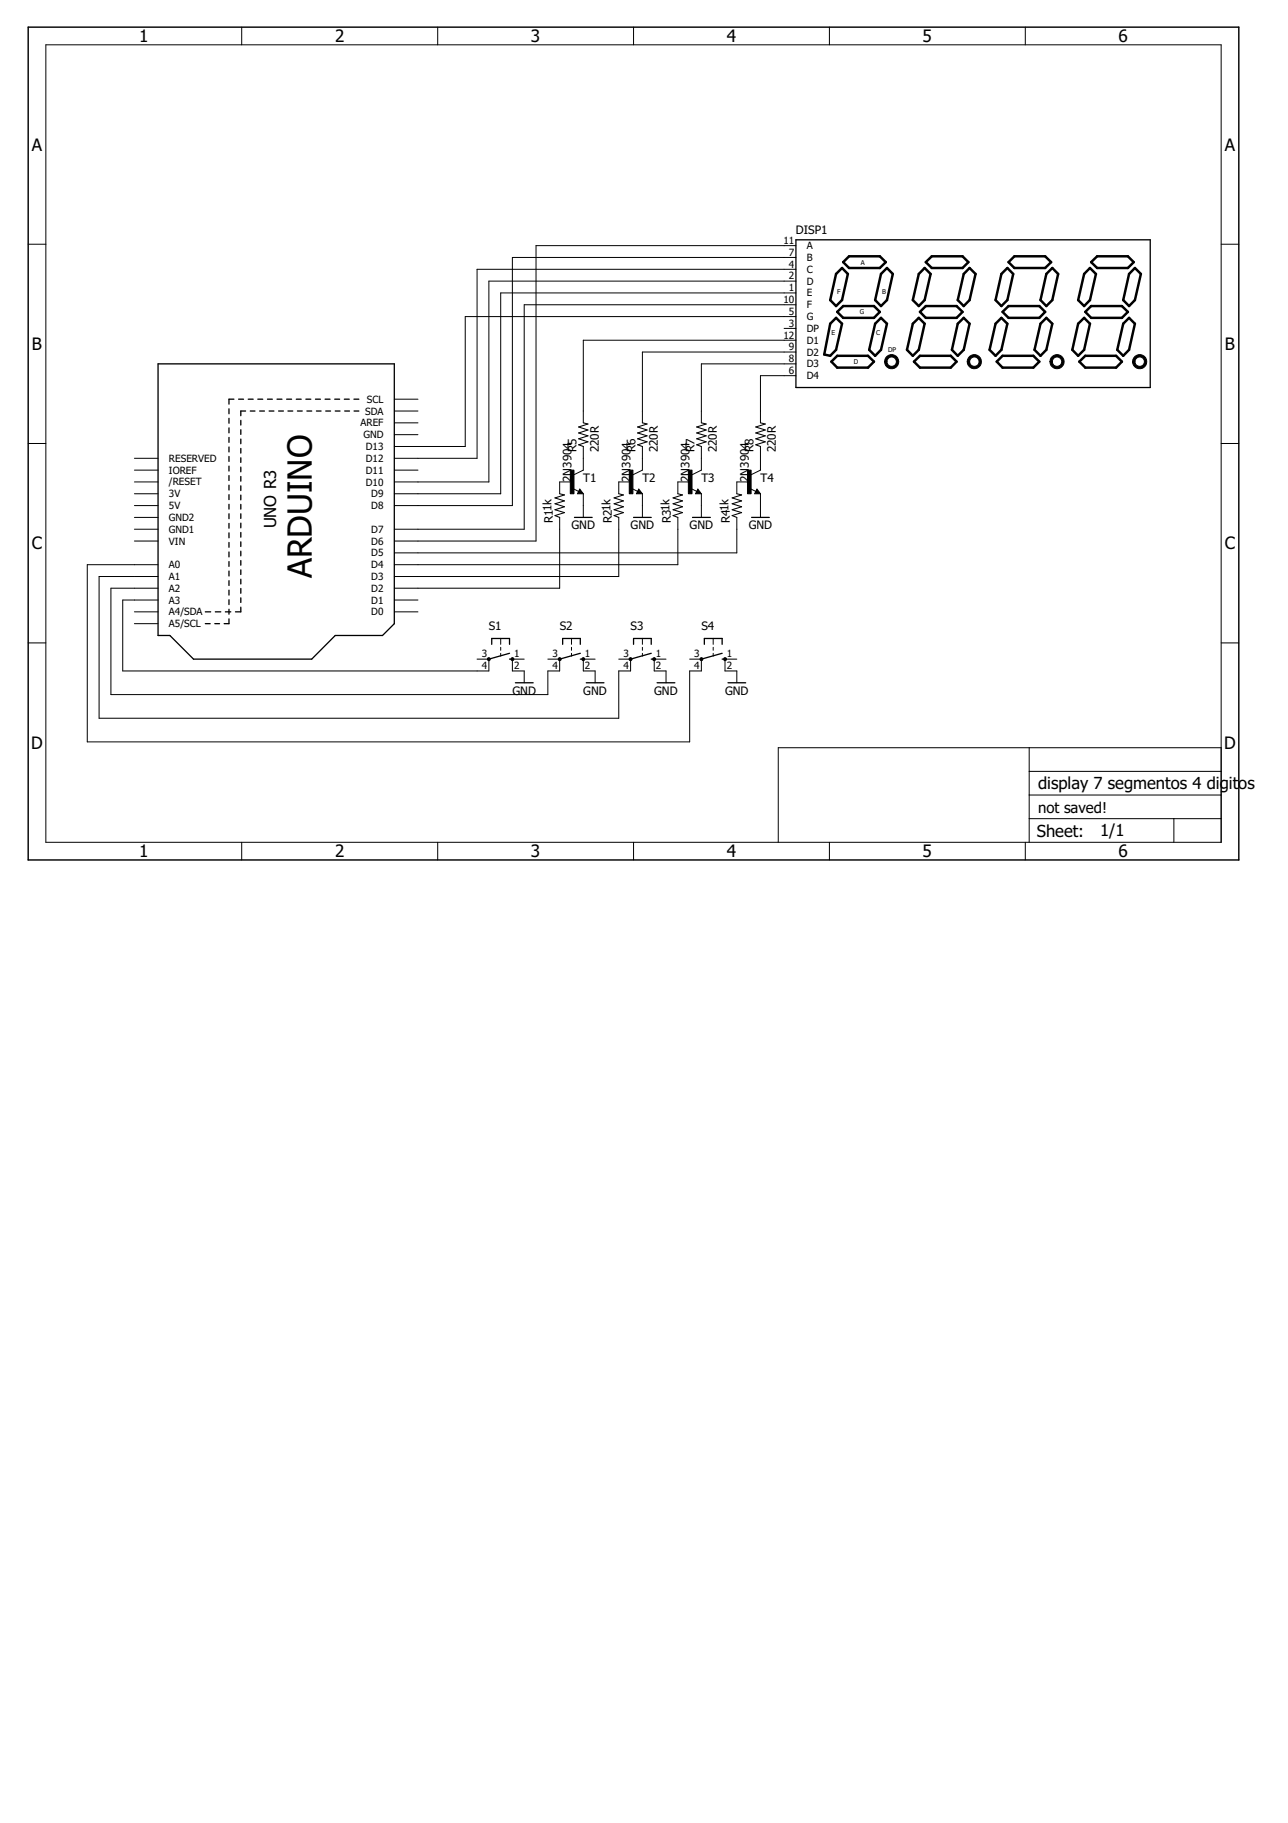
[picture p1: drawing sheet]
<svg xmlns="http://www.w3.org/2000/svg" width="210mm" height="297mm" viewBox="0 0 210 297" stroke-linecap="round" stroke-linejoin="round" font-family="sans-serif">
<g fill="none" stroke="#000" stroke-width=".21">
<path d="M129.7 39.1h57.8v24h-57.8zM25.8 59.3h38.5v42.3l-2 1.9h-7.7l-3.8 3.9h-19.3l-3.8-3.9h-1.9zM37.3 66.6v.8M37.3 68.2v.8M37.3 69.7v.8M37.3 71.3v.8M37.3 72.8v.8M37.3 74.4v.8M37.3 75.9v.9M37.3 77.5v.8M37.3 79.1v.7M38.1 65h-.8v.8"/>
<path d="M38.9 65h.8M39.2 68.5v.8M39.2 70v.8M39.2 71.5v.8M39.2 73.1v.7M39.2 74.6v.8M39.2 76.1v.8M39.2 77.6v.8M39.2 79.2v.7M40 67h-.8v.7M40.4 65h.9M40.8 67h.8"/>
<path d="M42 65h.8M42.3 67h.8M43.6 65h.8M43.9 67h.7M45.1 65h.9M45.4 67h.8M46.7 65h.8M46.9 67h.8M48.3 65h.8M48.5 67h.8M49.8 65h.9M50 67h.8"/>
<path d="M51.4 65h.8M51.6 67h.7M53 65h.8M53.1 67h.8M54.5 65h.9M54.6 67h.8M56.1 65h.8M56.2 67h.8M57.7 65h.8M57.7 67h.8M33.5 99.7h.8M35.1 99.7h.9"/>
<path d="M36.7 99.7h.9M37.3 80.6v.8M37.3 82.2v.8M37.3 83.7v.8M37.3 85.3v.8M37.3 86.8v.8M37.3 88.4v.8M37.3 89.9v.8M37.3 91.5v.8M37.3 93v.9M37.3 94.6v.8M37.3 96.2v.8"/>
<path d="M37.3 97.7v.8M37.3 99.3v.8M39.2 80.7v.7M39.2 82.2v.8M39.2 83.7v.8M39.2 85.2v.8M39.2 86.8v.7M39.2 88.3v.7M39.2 89.8v.8M39.2 91.3v.8M39.2 92.9v.7M39.2 94.4v.7"/>
<path d="M39.2 95.9v.8M39.2 97.4v.8M39.2 98.9v.8h-.8M93.6 84.3h2.9M94.5 80.1l.1 .2h-.3l.2-.4 .4 .4h-.6M103.3 84.3h2.8M104.1 80.1l.1 .2h-.3l.2-.4 .4 .4h-.6M112.9 84.3h2.9M113.7 80.1l.1 .2h-.3l.2-.4 .4 .4h-.6M122.5 84.3h2.9M123.4 80.1v.2h-.2l.2-.4 .3 .4h-.5M33.5 101.6h.7"/>
<path d="M35 101.6h.8M37.3 100.8v.8h-.8M80.1 105v-1h2.9v1M83 107.4h.5M83 106.4l-3.3 1M84 111.3h2.9M91.7 105v-1h2.9v1M94.6 107.4h.5M94.6 106.4l-3.4 1M95.5 111.3h2.9M103.3 105v-1h2.8v1M106.1 107.4h.5"/>
<path d="M106.1 106.4l-3.3 1M107.1 111.3h2.9M114.8 105v-1h2.9v1M117.7 107.4h.5M117.7 106.4l-3.4 1M118.6 111.3h2.9"/>
</g>
<g fill="none" stroke="#000" stroke-width=".16">
<path d="M7.5 7.3h191.5v129.9h-191.5zM39.4 4.4v2.9M71.3 4.4v2.9M103.3 4.4v2.9M135.2 4.4v2.9M167.1 4.4v2.9M4.6 39.8h2.9M199 39.8h2.9M127.8 53.5h1.9M129.7 40h-42.3v48.2h-23.1M129.7 49.7h-44.3v36.5h-21.1M129.7 42h-46.2v40.4h-19.2"/>
<path d="M129.7 47.7h-48.1v32.8h-17.3M129.7 45.8h-50v32.7h-15.4M129.7 43.9h-52v30.8h-13.4M129.7 51.6h-53.9v21.1h-11.5M129.7 55.4h-34.6v13.5M129.7 57.4h-25v11.5M129.7 59.3h-15.4v9.6M4.6 72.3h2.9M21.9 78.5h3.9M21.9 76.6h3.9M21.9 74.7h3.9M64.3 76.6h3.8"/>
<path d="M64.3 70.8h3.8M64.3 68.9h3.8M64.3 65h3.8M64.3 67h3.8M93.1 78.5h-1.9v2M93.4 79.6l.9 .5M94.5 79.7l.6 .8h-1zM95.1 72.7v3.9l-1.6 .8M102.8 78.5h-2v2M103 79.6l.9 .5M104.1 79.7l.6 .8h-1zM104.7 72.7v3.9l-1.6 .8"/>
<path d="M112.4 78.5h-1.9v2M112.6 79.6l1 .5M113.7 79.7l.6 .8h-1zM114.3 72.7v3.9l-1.5 .8M122 78.5h-1.9v2M122.2 79.6l1 .5M123.4 79.7l.5 .8h-.9zM123.9 72.7v3.9l-1.5 .8M129.7 61.2h-5.8v7.7M199 72.3h2.9M21.9 99.7h3.9M21.9 88.2h3.9"/>
<path d="M21.9 86.2h3.9M21.9 82.4h3.9M21.9 80.5h3.9M21.9 84.3h3.9M25.8 97.8h-5.8v11.5h59.7v-1.9h-2M25.8 95.8h-7.7v17.4h71.2v-3.9h1.9v-1.9h-1.9M25.8 93.9h-9.6v23.1h84.6v-7.7h2v-1.9h-2M25.8 92h-11.6v28.9h98.2v-11.6h1.9v-1.9h-1.9M64.3 99.7h3.8M64.3 97.8h3.8M91.2 84.3v11.5h-26.9M95.1 80.5v3.8"/>
<path d="M100.8 84.3v9.6h-36.5M104.7 80.5v3.8M110.5 84.3v7.7h-46.2M114.3 80.5v3.8M120.1 84.3v5.8h-55.8M123.9 80.5v3.8M4.6 104.8h2.9M21.9 101.6h3.9M81.6 104v1M81.6 105.5v.5M81.6 106.4v.5M85.4 107.4h-1.9v1.9h1.9v2"/>
<path d="M93.1 104v1M93.1 105.5v.5M93.1 106.4v.5M97 107.4h-1.9v1.9h1.9v2M104.7 104v1M104.7 105.5v.5M104.7 106.4v.5M108.5 107.4h-1.9v1.9h1.9v2M116.2 104v1M116.2 105.5v.5M116.2 106.4v.5M120.1 107.4h-1.9v1.9h1.9v2"/>
<path d="M199 104.8h2.9M39.4 137.2v2.9M71.3 137.2v2.9M103.3 137.2v2.9M135.2 137.2v2.9M167.1 137.2v2.9M167.7 133.4h31.3M167.7 121.8v15.4M167.7 129.5h31.3M167.7 125.7h31.3M191.3 133.4v3.8M199 121.8h-72.2v15.4"/>
</g>
<g fill="none" stroke="#000" stroke-width=".4">
<path d="M135.5 58.9l.9-.9h5.1l.9 .9-.9 1h-5.1zM136.2 51.8l1 .9-1 4.3-.9 1-1-.2 1-5.1zM136.4 50.8l1-.9h5l1 .9-1 1h-5zM137.2 43.7l1 .9-1 4.3-1 1-.9-1 .9-4.3zM137.4 42.7l1-.9h5l1 .9-1 1h-5zM143.6 51.8l.9 .9-.9 4.3-1 1-1-1 1-4.3zM144.5 43.7l1 .9-1 4.3-.9 1-1-1 1-4.3zM148.8 52.7l.9-.9 1 .9-1 4.3-.9 1-1-1zM148.9 58.9l1-.9h5l1 .9-1 1h-5zM149.9 50.8l1-.9h5l1 .9-1 1h-5zM150.7 43.7l1 .9-1 4.3-1 1-.9-1 .9-4.3zM150.9 42.7l.9-.9h5.1l.9 .9-.9 1h-5.1z"/>
<path d="M156.1 52.7l1-.9 .9 .9-.9 4.3-1 1-1-1zM158 43.7l1 .9-1 4.3-.9 1-1-1 1-4.3zM162.4 58.9l1-.9h5l1 .9-1 1h-5zM163.2 51.8l1 .9-1 4.3-1 1-.9-1 .9-4.3zM163.4 50.8l1-.9h5l.9 .9-.9 1h-5zM164.2 43.7l.9 .9-.9 4.3-1 1-1-1 1-4.3zM164.4 42.7l.9-.9h5l1 .9-1 1h-5zM170.5 51.8l1 .9-1 4.3-.9 1-1-1 1-4.3zM171.5 43.7l.9 .9-.9 4.3-1 1-.9-1 .9-4.3zM175.7 52.7l1-.9 .9 .9-.9 4.3-1 1-.9-1zM175.9 58.9l1-.9h5l.9 .9-.9 1h-5zM176.9 50.8l.9-.9h5l1 .9-1 1h-5z"/>
<path d="M177.6 43.7l1 .9-1 4.3-.9 1-1-1 1-4.3zM177.8 42.7l1-.9h5l1 .9-1 1h-5zM184 51.8l1 .9-1 4.3-1 1-.9-1 .9-4.3zM185 43.7l.9 .9-.9 4.3-1 1-1-1 1-4.3z"/>
</g>
<g fill="#000" stroke="#000" stroke-width=".16">
<path d="M144.5 58.1a1.15 1.15 0 0 1 1.8 .3 1.15 1.15 0 0 1-.7 1.6 1.15 1.15 0 0 1-1.4-1.1h.3a.77 .77 0 0 1 1.2-.6 .77 .77 0 0 1 .1 1.3 .77 .77 0 0 1-1.2-.5l-.1-.2h-.3l.1-.6z" fill-rule="evenodd"/>
<path d="M158 58.1a1.16 1.16 0 0 1 1.8 .3 1.16 1.16 0 0 1-.7 1.7 1.16 1.16 0 0 1-1.5-1.2h.4a.77 .77 0 0 1 1.1-.7 .77 .77 0 0 1 .2 1.2 .77 .77 0 0 1-1.2-.3l-.1-.2h-.4l.1-.3z" fill-rule="evenodd"/>
<path d="M171.5 58.1a1.16 1.16 0 0 1 1.8 .3 1.16 1.16 0 0 1-.8 1.7 1.16 1.16 0 0 1-1.4-1.2h.4a.77 .77 0 0 1 1.1-.6 .77 .77 0 0 1 .1 1.3 .77 .77 0 0 1-1.2-.5v-.2h-.4l.2-.6z" fill-rule="evenodd"/>
<path d="M185 58.1a1.16 1.16 0 0 1 1.8 .3 1.16 1.16 0 0 1-.8 1.7 1.16 1.16 0 0 1-1.4-1.2h.4a.77 .77 0 0 1 1-.7 .77 .77 0 0 1 .3 1.2 .77 .77 0 0 1-1.3-.3v-.2h-.4v-.3z" fill-rule="evenodd"/>
<path d="M79.5 107.2l.2-.1 .1 .1v.4l-.1 .1-.2-.1z" fill-rule="evenodd"/>
<path d="M83.3 107.2l.2-.1 .2 .1v.4l-.2 .1-.2-.1z" fill-rule="evenodd"/>
<path d="M91 107.2l.2-.1 .2 .1v.4l-.2 .1-.2-.1v-.2z" fill-rule="evenodd"/>
<path d="M102.6 107.2l.2-.1 .1 .1 .1 .2-.1 .2-.1 .1-.2-.1z" fill-rule="evenodd"/>
<path d="M106.4 107.2l.2-.1 .2 .1 .1 .2-.1 .2-.2 .1-.2-.1z" fill-rule="evenodd"/>
<path d="M114.1 107.2l.2-.1 .2 .1v.4l-.2 .1-.2-.1z" fill-rule="evenodd"/>
<path d="M118 107.2l.2-.1 .1 .1v.4l-.1 .1-.2-.1z" fill-rule="evenodd"/>
<circle cx="95.1" cy="107.4" r=".25"/>
</g>
<path d="M92.9 76.6h.6v3.9h-.6zM102.6 76.6h.5v3.9h-.5zM112.2 76.6h.6v3.9h-.6zM121.8 76.6h.6v3.9h-.6z" fill="#000" stroke="#000" stroke-width=".16"/>
<path d="M95.1 68.9l.7 .2-1.5 .5 1.5 .5-1.5 .4 1.5 .5-1.5 .5 1.5 .5-1.5 .5 .8 .2M104.7 68.9l.8 .2-1.6 .5 1.6 .5-1.6 .4 1.6 .5-1.6 .5 1.6 .5-1.6 .5 .8 .2M114.3 68.9l.8 .2-1.6 .5 1.6 .5-1.6 .4 1.6 .5-1.6 .5 1.6 .5-1.6 .5 .8 .2M123.9 68.9l.8 .2-1.5 .5 1.5 .5-1.5 .4 1.5 .5-1.5 .5 1.5 .5-1.5 .5 .7 .2M91.2 80.5l.8 .1-1.6 .5 1.6 .5-1.6 .5 1.6 .5-1.6 .5 1.6 .4-1.6 .5 .8 .3M100.8 80.5l.8 .1-1.5 .5 1.5 .5-1.5 .5 1.5 .5-1.5 .5 1.5 .4-1.5 .5 .7 .3M110.5 80.5l.7 .1-1.5 .5 1.5 .5-1.5 .5 1.5 .5-1.5 .5 1.5 .4-1.5 .5 .8 .3M120.1 80.5l.8 .1-1.6 .5 1.6 .5-1.6 .5 1.6 .5-1.6 .5 1.6 .4-1.6 .5 .8 .3" fill="none" stroke="#000" stroke-width=".17"/>
<path d="M4.6 4.4h197.3v135.7h-197.3z" fill="none" stroke="#000" stroke-width=".23"/>
<text font-size="5.4" x="50.8" y="94.2" transform="rotate(-90 50.8 94.2)">ARDUINO</text>
<g font-size="2.8">
<text x="22.7" y="6.8">1</text>
<text x="54.6" y="6.8">2</text>
<text x="86.5" y="6.8">3</text>
<text x="118.4" y="6.8">4</text>
<text x="150.4" y="6.8">5</text>
<text x="182.3" y="6.8">6</text>
<text x="5.2" y="24.5">A</text>
<text x="199.6" y="24.5">A</text>
<text x="5.2" y="57">B</text>
<text x="199.6" y="57">B</text>
<text x="5.2" y="89.5">C</text>
<text x="199.6" y="89.5">C</text>
<text x="5.1" y="122">D</text>
<text x="199.5" y="122">D</text>
<text x="22.7" y="139.7">1</text>
<text x="54.6" y="139.7">2</text>
<text x="86.5" y="139.7">3</text>
<text x="118.4" y="139.7">4</text>
<text x="150.4" y="139.7">5</text>
<text x="182.3" y="139.7">6</text>
</g>
<g font-size="2.7">
<text x="45" y="86.1" transform="rotate(-90 45 86.1)">UNO R3</text>
<text x="169.2" y="128.6">display 7 segmentos 4 digitos</text>
<text x="169" y="136.4">Sheet:</text>
<text x="179.3" y="136.3">1/1</text>
</g>
<text font-size="2.4" x="169.2" y="132.4">not saved!</text>
<g font-size="1.9">
<text x="129.7" y="38.1">DISP1</text>
<text x="93.9" y="73.7" transform="rotate(-90 93.9 73.7)">R5</text>
<text x="97.6" y="73.7" transform="rotate(-90 97.6 73.7)">220R</text>
<text x="103.5" y="73.7" transform="rotate(-90 103.5 73.7)">R6</text>
<text x="107.2" y="73.7" transform="rotate(-90 107.2 73.7)">220R</text>
<text x="113.2" y="73.7" transform="rotate(-90 113.2 73.7)">R7</text>
<text x="116.8" y="73.7" transform="rotate(-90 116.8 73.7)">220R</text>
<text x="122.8" y="73.7" transform="rotate(-90 122.8 73.7)">R8</text>
<text x="126.4" y="73.7" transform="rotate(-90 126.4 73.7)">220R</text>
<text x="93.1" y="78.5" transform="rotate(-90 93.1 78.5)">2N3904</text>
<text x="95.1" y="78.5">T1</text>
<text x="102.8" y="78.5" transform="rotate(-90 102.8 78.5)">2N3904</text>
<text x="104.7" y="78.5">T2</text>
<text x="112.4" y="78.5" transform="rotate(-90 112.4 78.5)">2N3904</text>
<text x="114.3" y="78.5">T3</text>
<text x="122" y="78.5" transform="rotate(-90 122 78.5)">2N3904</text>
<text x="123.9" y="78.5">T4</text>
<text x="90.1" y="85.3" transform="rotate(-90 90.1 85.3)">R11k</text>
<text x="93.1" y="86.2">GND</text>
<text x="99.7" y="85.3" transform="rotate(-90 99.7 85.3)">R21k</text>
<text x="102.8" y="86.2">GND</text>
<text x="109.3" y="85.3" transform="rotate(-90 109.3 85.3)">R31k</text>
<text x="112.4" y="86.2">GND</text>
<text x="118.9" y="85.3" transform="rotate(-90 118.9 85.3)">R41k</text>
<text x="122" y="86.2">GND</text>
<text x="79.7" y="102.6">S1</text>
<text x="91.2" y="102.6">S2</text>
<text x="102.8" y="102.6">S3</text>
<text x="114.3" y="102.6">S4</text>
<text x="83.5" y="113.2">GND</text>
<text x="95.1" y="113.2">GND</text>
<text x="106.6" y="113.2">GND</text>
<text x="118.2" y="113.2">GND</text>
</g>
<g font-size="1.6">
<text x="127.7" y="39.8">11</text>
<text x="128.6" y="41.7">7</text>
<text x="131.5" y="40.6">A</text>
<text x="128.6" y="43.6">4</text>
<text x="128.6" y="45.5">2</text>
<text x="128.6" y="47.5">1</text>
<text x="131.5" y="42.5">B</text>
<text x="131.5" y="44.5">C</text>
<text x="131.5" y="46.4">D</text>
<text x="127.7" y="49.4">10</text>
<text x="128.6" y="51.3">5</text>
<text x="128.6" y="53.2">3</text>
<text x="131.5" y="48.3">E</text>
<text x="131.5" y="50.2">F</text>
<text x="131.5" y="52.2">G</text>
<text x="127.7" y="55.2">12</text>
<text x="128.6" y="57.1">9</text>
<text x="128.6" y="59">8</text>
<text x="131.5" y="54.1">DP</text>
<text x="131.5" y="56">D1</text>
<text x="131.5" y="57.9">D2</text>
<text x="131.5" y="59.9">D3</text>
<text x="59.8" y="65.6">SCL</text>
<text x="128.6" y="60.9">6</text>
<text x="131.5" y="61.8">D4</text>
<text x="58.7" y="69.5">AREF</text>
<text x="59.2" y="71.4">GND</text>
<text x="59.5" y="67.6">SDA</text>
<text x="27.5" y="77.2">IOREF</text>
<text x="27.5" y="75.3">RESERVED</text>
<text x="59.6" y="77.2">D11</text>
<text x="59.6" y="75.3">D12</text>
<text x="59.6" y="73.3">D13</text>
<text x="27.5" y="83">5V</text>
<text x="27.5" y="81">3V</text>
<text x="27.5" y="79.1">/RESET</text>
<text x="59.6" y="79.1">D10</text>
<text x="60.5" y="83">D8</text>
<text x="60.5" y="81">D9</text>
<text x="27.5" y="88.7">VIN</text>
<text x="27.5" y="86.8">GND1</text>
<text x="27.5" y="84.9">GND2</text>
<text x="60.5" y="88.7">D6</text>
<text x="60.5" y="86.8">D7</text>
<text x="27.5" y="94.5">A1</text>
<text x="27.5" y="92.6">A0</text>
<text x="60.5" y="94.5">D3</text>
<text x="60.5" y="92.6">D4</text>
<text x="60.5" y="90.7">D5</text>
<text x="27.5" y="100.3">A4/SDA</text>
<text x="27.5" y="98.4">A3</text>
<text x="27.5" y="96.4">A2</text>
<text x="60.5" y="100.3">D0</text>
<text x="60.5" y="98.4">D1</text>
<text x="60.5" y="96.4">D2</text>
<text x="27.5" y="102.2">A5/SCL</text>
<text x="78.5" y="107.1">3</text>
<text x="83.8" y="107.1">1</text>
<text x="90.1" y="107.1">3</text>
<text x="95.3" y="107.1">1</text>
<text x="101.6" y="107.1">3</text>
<text x="106.9" y="107.1">1</text>
<text x="113.2" y="107.1">3</text>
<text x="118.4" y="107.1">1</text>
<text x="78.5" y="109.1">4</text>
<text x="83.8" y="109.1">2</text>
<text x="90.1" y="109.1">4</text>
<text x="95.3" y="109.1">2</text>
<text x="101.6" y="109.1">4</text>
<text x="106.9" y="109.1">2</text>
<text x="113.2" y="109.1">4</text>
<text x="118.4" y="109.1">2</text>
</g>
<g font-size="1.1">
<text x="136.4" y="47.9">F</text>
<text x="140.3" y="43.1">A</text>
<text x="143.8" y="47.9">B</text>
<text x="140.1" y="51.2">G</text>
<text x="135.5" y="54.5">E</text>
<text x="139.1" y="59.3">D</text>
<text x="142.8" y="54.5">C</text>
<text x="144.7" y="57.4">DP</text>
</g>
</svg>
